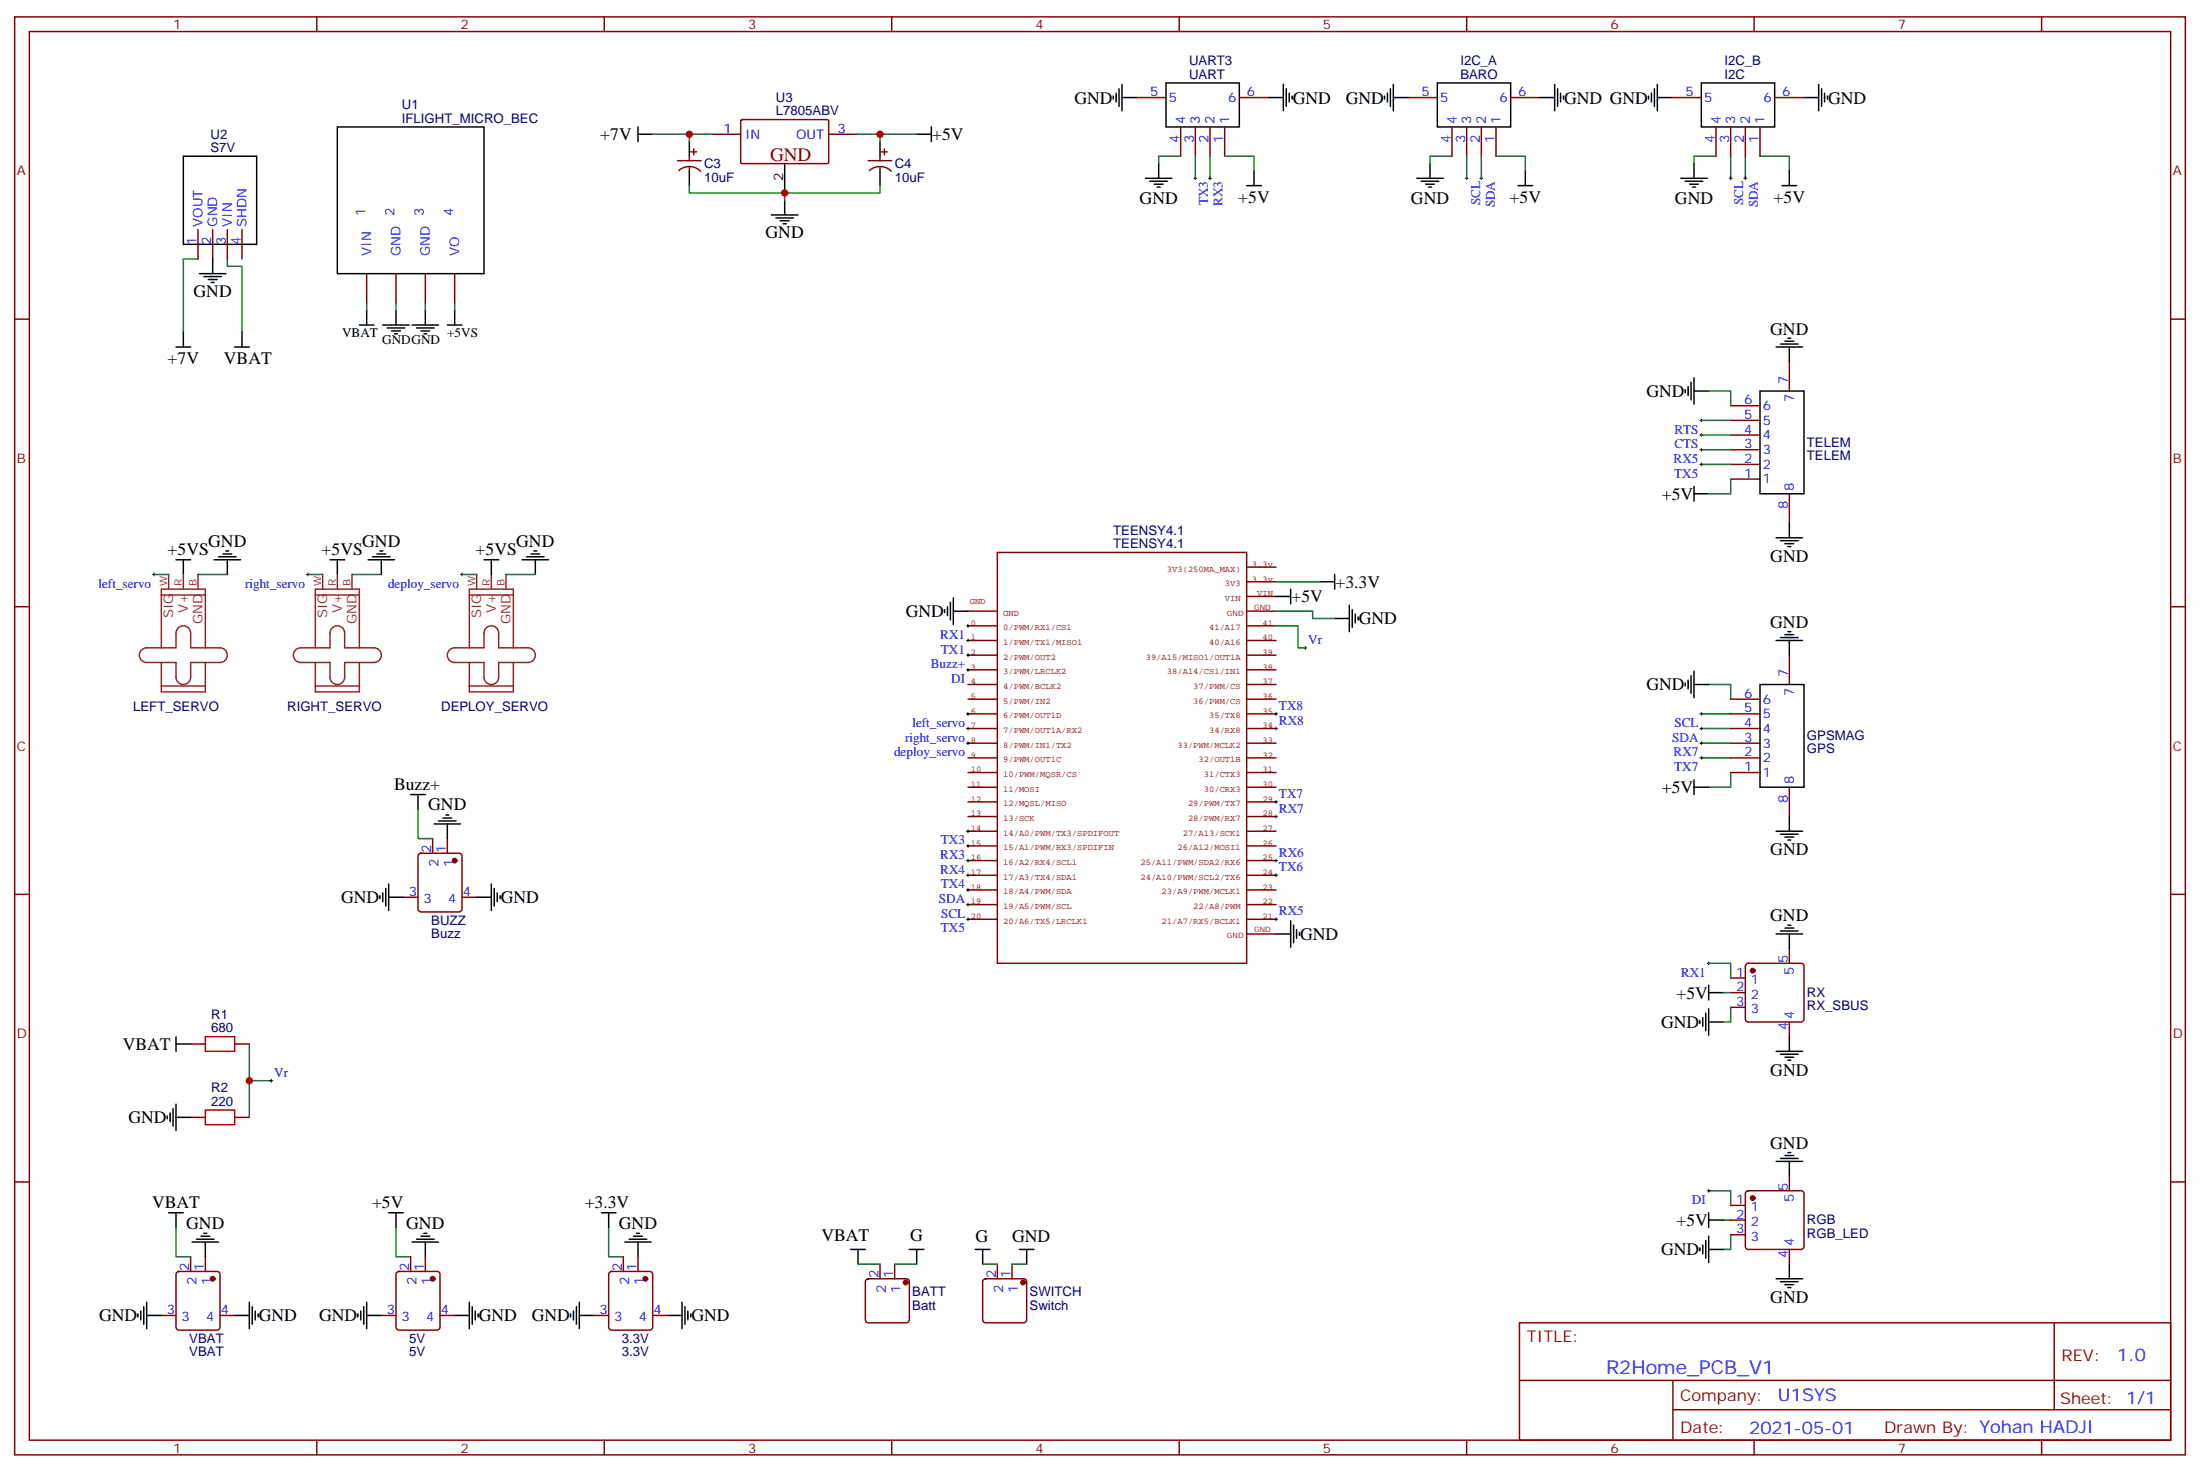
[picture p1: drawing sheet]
<svg xmlns="http://www.w3.org/2000/svg" width="529mm" height="354mm" viewBox="0 0 529 354" stroke-linecap="round" stroke-linejoin="round" font-family="sans-serif">
<g fill="none" stroke="#870000" stroke-width=".35">
<path d="M3.5 4.1h522.1v345.7h-522.1zM7.1 7.6h515v338.7h-515zM76.2 4.1v3.5M145.3 4.1v3.5M214.5 4.1v3.5M283.6 4.1v3.5M352.8 4.1v3.5M421.9 4.1v3.5M491.1 4.1v3.5M163 38.6h5.6M165.8 37.6v1M166.2 36.5h1.4"/>
<path d="M166.9 35.8v1.4M171.1 32.3h7.1M178.2 28.9l.3-.1h20.6l.2 .3v10.1l-.3 .1h-20.7l-.1-.3zM199.3 32.3h7.1M208.8 38.6h5.7M211.7 37.6v1M212 36.5h1.4M212.7 35.8v1.4M273.4 23.5h7.1M284 30.5v7.1M287.5 30.5v7.1M291 30.5v7.1"/>
<path d="M294.6 30.5v7.1M298.1 23.5h7.1M338.7 23.5h7M349.2 30.5v7.1M352.8 30.5v7.1M356.3 30.5v7.1M359.8 30.5v7.1M363.4 23.5h7M402.2 23.5h7M412.7 30.5v7.1M416.3 30.5v7.1M419.8 30.5v7.1"/>
<path d="M423.3 30.5v7.1M426.9 23.5h7M47.6 55.2v7.1M51.2 55.2v7.1M54.7 55.2v7.1M58.2 55.2v7.1M163.3 41a3.8 3.8 0 0 1 5.2 .2M165.8 40v1.1M209.1 41a3.8 3.8 0 0 1 5.3 .2M211.7 40v1.1M3.5 76.7h3.6M88.2 65.8v7"/>
<path d="M95.2 65.8v7M102.3 65.8v7M109.4 65.8v7M522.1 76.7h3.5M416.3 97.5h7M430.4 87v7M416.3 115.2h7M416.3 111.7h7M416.3 108.1h7M416.3 104.6h7M416.3 101.1h7M430.4 118.7v7.1"/>
<path d="M3.5 145.9h3.6M299.9 146.9h7M430.4 157.5v7.1M522.1 145.9h3.5M416.3 178.7h7M416.3 175.2h7M416.3 171.6h7M416.3 168.1h7M416.3 185.7h7M416.3 182.2h7M430.4 189.3v7M3.5 215h3.6"/>
<path d="M97 215.7h3.5M100.8 205.3l.4-.2h9.2a.71 .71 0 0 1 .7 .7v12.7a.76 .76 0 0 1-.7 .8h-9.2a.76 .76 0 0 1-.7-.8v-12.7zM104.1 201.6v3.5M107.6 201.6v3.5M111.1 215.7h3.6M522.1 215h3.5M299.9 224.5h7M416.3 235.1h3.5M416.3 238.7h3.5M420 231.8l.5-.2h12.7a.71 .71 0 0 1 .7 .7v12.7a.76 .76 0 0 1-.7 .7h-12.7a.76 .76 0 0 1-.7-.7v-12.7zM430.4 228.1v3.5M45.9 251h3.5"/>
<path d="M56.4 251h3.6M416.3 242.2h3.5M430.4 245.7v3.5M45.9 268.6h3.5M56.4 268.6h3.6M3.5 284.2h3.6M416.3 289.8h3.5M416.3 293.3h3.5M416.3 296.9h3.5M420 286.5l.5-.2h12.7a.71 .71 0 0 1 .7 .7v12.7a.76 .76 0 0 1-.7 .7h-12.7a.76 .76 0 0 1-.7-.7v-12.7zM430.4 282.8v3.5M522.1 284.2h3.5"/>
<path d="M38.8 316.3h3.5M42.6 305.9l.4-.2h9.2a.71 .71 0 0 1 .7 .7v12.7a.76 .76 0 0 1-.7 .7h-9.2a.76 .76 0 0 1-.7-.7v-12.7zM45.9 302.2v3.5M49.4 302.2v3.5M52.9 316.3h3.5M91.7 316.3h3.5M95.5 305.9l.5-.2h9.1a.71 .71 0 0 1 .7 .7v12.7a.76 .76 0 0 1-.7 .7h-9.1a.76 .76 0 0 1-.8-.7v-12.7zM98.8 302.2v3.5M102.3 302.2v3.5M105.8 316.3h3.6M142.9 316.3h3.5M146.6 305.9l.5-.2h9.2a.71 .71 0 0 1 .7 .7v12.7a.76 .76 0 0 1-.7 .7h-9.2a.76 .76 0 0 1-.7-.7v-12.7z"/>
<path d="M149.9 302.2v3.5M153.5 302.2v3.5M157 316.3h3.5M208.4 307.7l.4-.3h9.2a.71 .71 0 0 1 .7 .8v9.1a.76 .76 0 0 1-.7 .7h-9.2a.76 .76 0 0 1-.7-.7v-9.1zM211.7 303.9v3.5M215.2 303.9v3.5M236.6 307.7l.5-.3h9.1a.71 .71 0 0 1 .7 .8v9.1a.76 .76 0 0 1-.7 .7h-9.1a.76 .76 0 0 1-.7-.7v-9.1zM239.9 303.9v3.5M243.4 303.9v3.5M365.5 318h156.6v28.3h-156.6zM430.4 300.4v3.5M494.1 318.1v20.8"/>
<path d="M365.5 331.9h156.5M402.4 338.9h119.6M402.4 331.9v14.1M76.2 346.3v3.5M145.3 346.3v3.5M214.5 346.3v3.5M283.6 346.3v3.5M352.8 346.3v3.5M421.9 346.3v3.5M491.1 346.3v3.5"/>
</g>
<g fill="none" stroke="#000" stroke-width=".35">
<path d="M280.5 19.9h17.6v10.6h-17.6zM345.7 19.9h17.7v10.6h-17.7zM409.2 19.9h17.7v10.6h-17.7zM44.1 37.6h17.6v21.1h-17.6zM81.1 30.5h35.3v35.3h-35.3zM153.5 32.3h3.5M153.5 30.5v3.5M165.8 34v3.6M188.7 39.3v7.1M211.7 34v3.6M220.5 32.3h3.5M224 30.5v3.5"/>
<path d="M267.8 23.1v.7M268.5 22.4v2.1M269.2 21.3v4.3M269.9 23.5h3.5M269.9 20.3v6.3M278.7 39.3v3.6M305.2 23.5h3.5M308.7 20.3v6.3M309.4 21.3v4.3M310.1 22.4v2.1M310.8 23.1v.7M333 23.1v.7"/>
<path d="M333.7 22.4v2.1M334.4 21.3v4.3M335.1 23.5h3.6M335.1 20.3v6.3M344 39.3v3.6M370.4 23.5h3.5M373.9 20.3v6.3M374.6 21.3v4.3M375.4 22.4v2.1M376.1 23.1v.7M396.5 23.1v.7M397.2 22.4v2.1"/>
<path d="M397.9 21.3v4.3M398.6 23.5h3.6M398.6 20.3v6.3M407.5 39.3v3.6M433.9 23.5h3.5M437.4 20.3v6.3M438.1 21.3v4.3M438.9 22.4v2.1M439.6 23.1v.7M165.8 41.1v3.5M185.6 51.7h6.3M186.6 52.4h4.3"/>
<path d="M187.7 53.1h2.1M188.4 53.8h.7M188.7 48.2v3.5M211.7 41.1v3.5M275.5 42.9h6.4M276.6 43.6h4.2M277.6 44.3h2.2M278.3 45h.7M299.9 44.6h3.5M301.6 41.1v3.5M340.8 42.9h6.3M341.8 43.6h4.3"/>
<path d="M342.9 44.3h2.1M343.6 45h.7M365.1 44.6h3.6M366.9 41.1v3.5M404.3 42.9h6.3M405.3 43.6h4.3M406.4 44.3h2.1M407.1 45h.7M428.6 44.6h3.6M430.4 41.1v3.5M44.1 79.9v3.5M48 65.8h6.3"/>
<path d="M49 66.5h4.3M50.1 67.2h2.1M50.8 67.9h.7M51.2 62.3v3.5M58.2 79.9v3.5M86.4 78.1h3.6M88.2 74.6v3.5M92.1 78.1h6.3M93.1 78.8h4.3M94.2 79.6h2.1M95.2 74.6v3.5M99.1 78.1h6.4"/>
<path d="M100.2 78.8h4.2M101.2 79.6h2.2M102.3 74.6v3.5M107.6 78.1h3.5M109.4 74.6v3.5M42.3 83.4h3.6M56.4 83.4h3.6M94.9 80.3h.7M102 80.3h.7M405.3 93.7v.7M406 93v2.1M406.8 91.9v4.2"/>
<path d="M407.5 94h3.5M407.5 90.8v6.4M423.3 94h10.6v24.7h-10.6zM427.2 83.4h6.4M428.3 82.7h4.2M429.3 82h2.1M430 81.3h.7M430.4 83.4v3.6M407.5 116.9v3.6M407.5 118.7h3.5M42.3 134.6h3.6M44.1 134.6v3.5"/>
<path d="M51.5 134.6h6.4M52.6 133.9h4.2M53.6 133.2h2.1M54.3 132.5h.7M54.7 134.6v3.5M79.4 134.6h3.5M81.1 134.6v3.5M88.5 134.6h6.4M89.6 133.9h4.2M90.7 133.2h2.1M91.4 132.5h.7M91.7 134.6v3.5"/>
<path d="M116.4 134.6h3.5M118.2 134.6v3.5M125.6 134.6h6.3M126.6 133.9h4.3M127.7 133.2h2.1M128.4 132.5h.7M128.8 134.6v3.5M317.5 139.9h3.5M321 138.1v3.5M427.2 129.3h6.4M428.3 130h4.2M429.3 130.7h2.1"/>
<path d="M430 131.4h.7M430.4 125.8v3.5M227.2 146.6v.7M227.9 145.9v2.1M228.6 144.8v4.2M229.3 146.9h3.5M229.3 143.8v6.3M306.9 143.4h3.5M310.4 141.6v3.6M321 148.7h3.6M324.6 145.5v6.4M325.3 146.6v4.2"/>
<path d="M326 147.6v2.2M326.7 148.3v.7M427.2 154h6.4M428.3 153.3h4.2M429.3 152.6h2.1M430 151.9h.7M430.4 154v3.5M405.3 164.2v.7M406 163.5v2.1M406.8 162.5v4.2M407.5 161.4v6.3M407.5 164.6h3.5"/>
<path d="M423.3 164.6h10.6v24.7h-10.6zM98.8 191h3.5M100.5 191v3.6M104.4 198.1h6.4M105.5 197.4h4.2M106.5 196.7h2.2M107.2 196h.7M107.6 198.1v3.5M407.5 187.5v3.5M407.5 189.3h3.5M427.2 199.8h6.4M430.4 196.3v3.5"/>
<path d="M91.4 215.4v.7M92.1 214.7v2.1M92.8 213.6v4.2M93.5 215.7h3.5M93.5 212.5v6.4M114.7 215.7h3.5M118.2 212.5v6.4M118.9 213.6v4.2M119.6 214.7v2.1M120.3 215.4v.7M428.3 200.6h4.2M429.3 201.3h2.1"/>
<path d="M430 202h.7M306.9 224.5h3.5M310.4 221.4v6.3M311.1 222.4v4.3M311.9 223.5v2.1M312.6 224.2v.7M411 236.9v3.5M411 238.7h3.5M427.2 224.5h6.4M428.3 223.8h4.2M429.3 223.1h2.1M430 222.4h.7"/>
<path d="M430.4 224.5v3.6M42.3 249.2v3.6M42.3 251h3.6M408.9 245.4v.7M409.6 244.7v2.1M410.3 243.6v4.2M411 245.7h3.5M411 242.5v6.4M427.2 252.8h6.4M428.3 253.5h4.2M429.3 254.2h2.1M430 254.9h.7"/>
<path d="M430.4 249.2v3.6M40.2 268.3v.7M40.9 267.6v2.1M41.6 266.5v4.3M42.3 268.6h3.6M42.3 265.5v6.3M427.2 279.2h6.4M428.3 278.5h4.2M429.3 277.8h2.1M430 277.1h.7M430.4 279.2v3.6M40.6 291.6h3.5"/>
<path d="M42.3 291.6v3.5M46.2 298.6h6.4M47.3 297.9h4.2M48.3 297.2h2.1M49 296.5h.7M49.4 298.6v3.6M93.5 291.6h3.5M95.2 291.6v3.5M99.1 298.6h6.4M100.2 297.9h4.2M101.2 297.2h2.2M102 296.5h.7"/>
<path d="M102.3 298.6v3.6M144.6 291.6h3.6M146.4 291.6v3.5M150.3 298.6h6.3M151.3 297.9h4.3M152.4 297.2h2.1M153.1 296.5h.7M153.5 298.6v3.6M409.6 299.3v2.1M410.3 298.3v4.2M411 291.6v3.5M411 297.2v6.4"/>
<path d="M411 293.3h3.5M33.2 315.9v.7M33.9 315.2v2.1M34.6 314.1v4.3M35.3 316.3h3.5M35.3 313.1v6.3M56.4 316.3h3.6M60 313.1v6.3M60.7 314.1v4.3M61.4 315.2v2.1M62.1 315.9v.7M86.1 315.9v.7"/>
<path d="M86.8 315.2v2.1M87.5 314.1v4.3M88.2 316.3h3.5M88.2 313.1v6.3M109.4 316.3h3.5M112.9 313.1v6.3M113.6 314.1v4.3M114.3 315.2v2.1M115 315.9v.7M137.2 315.9v.7M137.9 315.2v2.1M138.6 314.1v4.3"/>
<path d="M139.3 316.3h3.6M139.3 313.1v6.3M160.5 316.3h3.5M164 313.1v6.3M164.7 314.1v4.3M165.5 315.2v2.1M166.2 315.9v.7M204.6 300.4h3.5M206.4 300.4v3.5M218.7 300.4h3.5M220.5 300.4v3.5M234.6 300.4h3.5"/>
<path d="M236.4 300.4v3.5M245.2 300.4h3.5M246.9 300.4v3.5M408.9 300v.7M411 300.4h3.5M427.2 307.4h6.4M428.3 308.2h4.2M429.3 308.9h2.1M430 309.6h.7M430.4 303.9v3.5"/>
</g>
<g fill="none" stroke="#008700" stroke-width=".35">
<path d="M157 32.3h14.1M165.8 32.3v1.7M206.4 32.3h14.1M211.7 32.3v1.7M284 37.6h-5.3v1.7M287.5 37.6v5.3M291 37.6v5.3M294.6 37.6h7v3.5M349.2 37.6h-5.2v1.7M352.8 37.6v5.3M356.3 37.6v5.3M359.8 37.6h7.1v3.5"/>
<path d="M412.7 37.6h-5.2v1.7M416.3 37.6v5.3M419.8 37.6v5.3M423.3 37.6h7.1v3.5M165.8 44.6v1.8h22.9v1.8M211.7 44.6v1.8h-23M47.6 62.3h-3.5v17.6M54.7 62.3v1.7h3.5v15.9M88.2 72.8v1.8M95.2 72.8v1.8M102.3 72.8v1.8M109.4 72.8v1.8"/>
<path d="M411 94h5.3v3.5M409.2 101.1h7.1M409.2 104.6h7.1M409.2 108.1h7.1M409.2 111.7h7.1M416.3 115.2v3.5h-5.3M37 138.1h3.6M47.6 138.1h7.1M74.1 138.1h3.5M84.7 138.1h7M111.1 138.1h3.6M121.7 138.1h7.1"/>
<path d="M306.9 139.9h10.6M306.9 146.9h8.8v1.8h5.3M306.9 150.5h5.3v5.3h1.8M409.2 178.7h7.1M409.2 175.2h7.1M409.2 171.6h7.1M411 164.6h5.3v3.5M100.5 194.6v7h3.6M409.2 182.2h7.1M416.3 185.7v3.6h-5.3M411 231.6h5.3v3.5M414.5 238.7h1.8"/>
<path d="M60 251v17.6M60 259.8h5.3M416.3 242.2v3.5h-1.8M42.3 295.1v7.1h3.6M95.2 295.1v7.1h3.6M146.4 295.1v7.1h3.5M411 286.3h5.3v3.5M414.5 293.3h1.8M416.3 296.9v3.5h-1.8M206.4 303.9h5.3M215.2 303.9h5.3M236.4 303.9h3.5"/>
<path d="M243.4 303.9h3.5"/>
</g>
<g fill="none" stroke="#8c2424" stroke-width=".35">
<path d="M40.6 138.1v3.5M44.1 138.1v3.5M47.6 138.1v3.5M77.6 138.1v3.5M81.1 138.1v3.5M84.7 138.1v3.5M114.7 138.1v3.5M118.2 138.1v3.5M121.7 138.1v3.5M34 156.3l.8-.5h.5h7v-3.6a1.76 1.76 0 0 1 1.8-1.7 1.76 1.76 0 0 1 1.8 1.7v3.6h7a1.76 1.76 0 0 1 1.8 1.7 1.76 1.76 0 0 1-1.8 1.8h-7v3.5a1.76 1.76 0 0 1-1.8 1.8 1.76 1.76 0 0 1-1.8-1.8v-3.5h-7a1.76 1.76 0 0 1-1.7-1.1 1.76 1.76 0 0 1 .4-1.9zM38.8 159.3v7h10.6v-7M38.8 155.8v-14.2h10.6v14.2"/>
<path d="M38.8 143.1h10.6M71.1 156.3l.8-.5h.4h7.1v-3.6a1.76 1.76 0 0 1 1.7-1.7 1.76 1.76 0 0 1 1.8 1.7v3.6h7.1a1.76 1.76 0 0 1 1.7 1.7 1.76 1.76 0 0 1-1.7 1.8h-7.1v3.5a1.76 1.76 0 0 1-1.8 1.8 1.76 1.76 0 0 1-1.7-1.8v-3.5h-7.1a1.76 1.76 0 0 1-1.6-1.1 1.76 1.76 0 0 1 .4-1.9zM75.8 159.3v7h10.6v-7M75.8 155.8v-14.2h10.6v14.2M75.8 143.1h10.6M108.1 156.3l.8-.5h.5h7v-3.6a1.76 1.76 0 0 1 1.8-1.7 1.76 1.76 0 0 1 1.7 1.7v3.6h7.1a1.76 1.76 0 0 1 1.8 1.7 1.76 1.76 0 0 1-1.8 1.8h-7.1v3.5a1.76 1.76 0 0 1-1.7 1.8 1.76 1.76 0 0 1-1.8-1.8v-3.5h-7a1.76 1.76 0 0 1-1.7-1.1 1.76 1.76 0 0 1 .4-1.9zM112.9 155.8v-14.2h10.6v14.2M112.9 159.3v7h10.6v-7M112.9 143.1h10.6M38.8 164.9h10.6M75.8 164.9h10.6M112.9 164.9h10.6"/>
</g>
<g fill="none" stroke="#000" stroke-width=".24">
<path d="M287.2 42.9h.7M287.5 42.5v.7M290.7 42.9h.7M291 42.5v.7M352.4 42.9h.7M352.8 42.5v.7M356 42.9h.7M356.3 42.5v.7M415.9 42.9h.7M416.3 42.5v.7M419.5 42.9h.7M419.8 42.5v.7"/>
<path d="M408.9 101.1h.7M408.9 104.6h.7M408.9 108.1h.7M408.9 111.7h.7M409.2 100.7v.7M409.2 104.2v.8M409.2 107.8v.7M409.2 111.3v.7M36.7 138.1h.7M37 137.8v.7M73.7 138.1h.7M74.1 137.8v.7"/>
<path d="M110.8 138.1h.7M111.1 137.8v.7M232.5 154h.7M232.5 150.5h.7M232.5 157.5h.7M232.8 150.1v.7M232.8 153.6v.7M232.8 157.2v.7M313.6 155.8h.7M314 155.4v.7M232.5 175.2h.7M232.5 171.6h.7"/>
<path d="M232.5 161h.7M232.5 178.7h.7M232.8 160.7v.7M232.8 171.3v.7M232.8 174.8v.7M232.8 178.3v.7M306.6 175.2h.7M306.6 171.6h.7M306.9 171.3v.7M306.9 174.8v.7M408.9 175.2h.7M408.9 171.6h.7"/>
<path d="M408.9 178.7h.7M409.2 171.3v.7M409.2 174.8v.7M409.2 178.3v.7M232.5 199.8h.7M232.8 199.5v.7M306.6 196.3h.7M306.6 192.8h.7M306.9 192.4v.7M306.9 196v.7M408.9 182.2h.7M409.2 181.9v.7"/>
<path d="M232.5 210.4h.7M232.5 206.9h.7M232.5 214h.7M232.5 217.5h.7M232.5 203.4h.7M232.8 203v.7M232.8 206.6v.7M232.8 210.1v.7M232.8 213.6v.7M232.8 217.1v.7M306.6 210.4h.7M306.6 206.9h.7"/>
<path d="M306.9 206.6v.7M306.9 210.1v.7M232.5 221h.7M232.8 220.7v.7M306.6 221h.7M306.9 220.7v.7M410.6 231.6h.7M411 231.2v.8M64.9 259.8h.7M65.3 259.5v.7M410.6 286.3h.7M411 285.9v.7"/>
</g>
<g fill="#870000" stroke="#870000" stroke-width=".35">
<circle cx="421.6" cy="233.4" r=".53"/>
<circle cx="421.6" cy="288" r=".53"/>
<circle cx="51.2" cy="307.4" r=".53"/>
<circle cx="104.1" cy="307.4" r=".53"/>
<circle cx="155.2" cy="307.4" r=".53"/>
<circle cx="217.8" cy="308.3" r=".53"/>
<circle cx="246.1" cy="308.3" r=".53"/>
<circle cx="109.4" cy="206.9" r=".53"/>
</g>
<g fill="none" stroke="#850000" stroke-width=".35">
<path d="M239.9 132.8h60v98.8h-60zM299.9 139.9h7M299.9 136.3h7M232.8 150.5h7.1M232.8 154h7.1M232.8 157.5h7.1M232.8 146.9h7.1M299.9 150.5h7M299.9 154h7M299.9 157.5h7M299.9 143.4h7M232.8 161h7.1"/>
<path d="M232.8 178.7h7.1M232.8 175.2h7.1M232.8 171.6h7.1M232.8 168.1h7.1M232.8 164.6h7.1M299.9 161h7M299.9 178.7h7M299.9 175.2h7M299.9 171.6h7M299.9 168.1h7M299.9 164.6h7M232.8 185.7h7.1"/>
<path d="M232.8 189.3h7.1M232.8 192.8h7.1M232.8 196.3h7.1M232.8 199.8h7.1M232.8 182.2h7.1M299.9 185.7h7M299.9 189.3h7M299.9 192.8h7M299.9 196.3h7M299.9 199.8h7M299.9 182.2h7M232.8 203.4h7.1"/>
<path d="M232.8 206.9h7.1M232.8 210.4h7.1M232.8 214h7.1M232.8 217.5h7.1M299.9 203.4h7M299.9 206.9h7M299.9 210.4h7M299.9 214h7M299.9 217.5h7M232.8 221h7.1M299.9 221h7"/>
</g>
<path d="M49.4 249.2h7v3.6h-7zM49.4 266.9h7v3.5h-7z" fill="none" stroke="#a10000" stroke-width=".35"/>
<g fill="#c00">
<circle cx="165.8" cy="32.3" r=".88"/>
<circle cx="211.7" cy="32.3" r=".88"/>
<circle cx="188.7" cy="46.4" r=".88"/>
<circle cx="60" cy="259.8" r=".88"/>
</g>
<text font-size="4.6" fill="#800" x="185.2" y="38.6">GND</text>
<text font-size="4.6" fill="#00f" x="386.3" y="330.4">R2Home_PCB_V1</text>
<g font-size="4.2">
<text x="258.4" y="25">GND</text>
<text x="311" y="25">GND</text>
<text x="323.7" y="25">GND</text>
<text x="376.2" y="25">GND GND</text>
<text x="439.7" y="25">GND</text>
<text x="144.4" y="33.7">+7V</text>
<text x="224.2" y="33.7">+5V</text>
<text x="274.1" y="49.1">GND</text>
<text x="297.9" y="48.7">+5V</text>
<text x="339.4" y="49.1">GND</text>
<text x="363.1" y="48.8">+5V</text>
<text x="402.9" y="49.1">GND</text>
<text x="426.6" y="48.7">+5V</text>
<text x="184.1" y="57.3">GND</text>
<text x="46.6" y="71.4">GND</text>
<text x="425.8" y="80.4">GND</text>
<text x="40.3" y="87.5">+7V</text>
<text x="53.9" y="87.5">VBAT</text>
<text x="396" y="95.4">GND</text>
<text x="399.7" y="120.1">+5V</text>
<text x="50.1" y="131.4">GND</text>
<text x="87.1" y="131.4">GND</text>
<text x="124.2" y="131.4">GND</text>
<text x="40.3" y="133.5">+5VS</text>
<text x="77.4" y="133.5">+5VS</text>
<text x="114.4" y="133.5">+5VS</text>
<text x="425.8" y="135.1">GND</text>
<text x="321.2" y="141.3">+3.3V</text>
<text x="217.8" y="148.3">GND</text>
<text x="310.6" y="144.8">+5V</text>
<text x="326.8" y="150.1">GND</text>
<text x="425.8" y="151">GND</text>
<text x="396" y="166">GND</text>
<text x="94.8" y="189.9">Buzz+</text>
<text x="399.7" y="190.7">+5V</text>
<text x="103" y="194.8">GND</text>
<text x="425.8" y="205.7">GND</text>
<text x="82" y="217.1">GND</text>
<text x="120.5" y="217.1">GND</text>
<text x="425.8" y="221.5">GND</text>
<text x="312.7" y="226">GND</text>
<text x="403.3" y="240.1">+5V</text>
<text x="399.5" y="247.1">GND</text>
<text x="29.5" y="252.5">VBAT</text>
<text x="425.8" y="258.6">GND</text>
<text x="30.9" y="270">GND</text>
<text x="425.8" y="276.2">GND</text>
<text x="36.6" y="290.5">VBAT</text>
<text x="89.5" y="290.5">+5V</text>
<text x="140.6" y="290.5">+3.3V</text>
<text x="44.8" y="295.4">GND</text>
<text x="97.7" y="295.4">GND</text>
<text x="148.9" y="295.4">GND</text>
<text x="197.6" y="298.3">VBAT</text>
<text x="219" y="298.3">G</text>
<text x="234.6" y="298.6">G</text>
<text x="243.4" y="298.6">GND</text>
<text x="403.3" y="294.7">+5V</text>
<text x="399.5" y="301.8">GND</text>
<text x="23.8" y="317.7">GND</text>
<text x="62.3" y="317.7">GND</text>
<text x="76.7" y="317.7">GND</text>
<text x="115.2" y="317.7">GND</text>
<text x="127.9" y="317.7">GND</text>
<text x="166.3" y="317.7">GND</text>
<text x="425.8" y="313.3">GND</text>
</g>
<g font-size="4.2" fill="#00f">
<text x="509.3" y="327.3">1.0</text>
<text x="427.7" y="336.9">U1SYS</text>
<text x="420.7" y="344.7">2021-05-01</text>
</g>
<g font-size="3.9" fill="#800">
<text x="367.2" y="322.6">TITLE:</text>
<text x="495.9" y="327.3">REV:</text>
<text x="404.1" y="336.8">Company:</text>
<text x="495.5" y="337.4">Sheet: 1/1</text>
<text x="404.1" y="344.5">Date:</text>
<text x="453.2" y="344.6">Drawn By: Yohan HADJI</text>
</g>
<g font-size="3.2" fill="#800">
<text x="41.6" y="7.1">1</text>
<text x="110.8" y="7.1">2</text>
<text x="179.9" y="7.1">3</text>
<text x="249.1" y="7.1">4</text>
<text x="318.2" y="7.1">5</text>
<text x="387.3" y="7.1">6</text>
<text x="456.5" y="7.1">7</text>
<text x="4.1" y="42.2">A</text>
<text x="522.6" y="42.2">A</text>
<text x="4.1" y="111.3">B</text>
<text x="522.6" y="111.3">B</text>
<text x="4.1" y="180.4">C</text>
<text x="522.6" y="180.4">C</text>
<text x="4.1" y="249.6">D</text>
<text x="522.6" y="249.6">D</text>
<text x="41.6" y="349.2">1</text>
<text x="110.8" y="349.2">2</text>
<text x="179.9" y="349.2">3</text>
<text x="249.1" y="349.2">4</text>
<text x="318.2" y="349.2">5</text>
<text x="387.3" y="349.2">6</text>
<text x="456.5" y="349.2">7</text>
</g>
<g font-size="3.2" fill="#000080">
<text x="286" y="15.6">UART3</text>
<text x="351.3" y="15.5">I2C_A</text>
<text x="414.8" y="15.6">I2C_B</text>
<text x="286" y="18.9">UART</text>
<text x="351.3" y="18.9">BARO</text>
<text x="414.8" y="18.9">I2C</text>
<text x="96.7" y="29.5">IFLIGHT_MICRO_BEC</text>
<text x="96.7" y="26.3">U1</text>
<text x="186.6" y="27.7">L7805ABV</text>
<text x="186.6" y="24.5">U3</text>
<text x="50.6" y="33.5">U2</text>
<text x="50.6" y="36.5">S7V</text>
<text x="169.3" y="40.5">C3</text>
<text x="215.2" y="40.5">C4</text>
<text x="169.3" y="43.7">10uF</text>
<text x="215.2" y="43.7">10uF</text>
<text x="434.6" y="107.4">TELEM</text>
<text x="434.6" y="110.6">TELEM</text>
<text x="267.8" y="131.8">TEENSY4.1</text>
<text x="267.8" y="128.7">TEENSY4.1</text>
<text x="32" y="171">LEFT_SERVO</text>
<text x="69.1" y="171">RIGHT_SERVO</text>
<text x="106.1" y="171">DEPLOY_SERVO</text>
<text x="434.6" y="178">GPSMAG</text>
<text x="434.6" y="181.2">GPS</text>
<text x="103.7" y="225.5">Buzz</text>
<text x="103.7" y="222.3">BUZZ</text>
<text x="434.6" y="239.7">RX</text>
<text x="50.8" y="244.9">R1</text>
<text x="434.6" y="242.9">RX_SBUS</text>
<text x="50.8" y="248.2">680</text>
<text x="50.8" y="262.6">R2</text>
<text x="50.8" y="265.8">220</text>
<text x="434.6" y="297.6">RGB_LED</text>
<text x="434.6" y="294.4">RGB</text>
<text x="219.4" y="311.7">BATT</text>
<text x="247.6" y="311.7">SWITCH</text>
<text x="219.4" y="314.9">Batt</text>
<text x="247.6" y="314.9">Switch</text>
<text x="45.5" y="322.8">VBAT</text>
<text x="98.4" y="322.8">5V</text>
<text x="149.6" y="322.8">3.3V</text>
<text x="45.5" y="326">VBAT</text>
<text x="98.4" y="326">5V</text>
<text x="149.6" y="326">3.3V</text>
</g>
<g font-size="3.2" fill="#00f">
<text x="276.7" y="23.1">5</text>
<text x="299.9" y="23.1">6</text>
<text x="341.9" y="23.1">5</text>
<text x="365.1" y="23.1">6</text>
<text x="405.4" y="23.1">5</text>
<text x="428.6" y="23.1">6</text>
<text x="281.2" y="24.5">5</text>
<text x="285" y="29.8" transform="rotate(-90 285 29.8)">4</text>
<text x="288.6" y="29.8" transform="rotate(-90 288.6 29.8)">3</text>
<text x="292.1" y="29.8" transform="rotate(-90 292.1 29.8)">2</text>
<text x="295.4" y="24.5">6</text>
<text x="295.6" y="29.8" transform="rotate(-90 295.6 29.8)">1</text>
<text x="346.4" y="24.5">5</text>
<text x="350.3" y="29.8" transform="rotate(-90 350.3 29.8)">4</text>
<text x="353.8" y="29.8" transform="rotate(-90 353.8 29.8)">3</text>
<text x="357.4" y="29.8" transform="rotate(-90 357.4 29.8)">2</text>
<text x="360.6" y="24.5">6</text>
<text x="360.9" y="29.8" transform="rotate(-90 360.9 29.8)">1</text>
<text x="409.9" y="24.5">5</text>
<text x="413.8" y="29.8" transform="rotate(-90 413.8 29.8)">4</text>
<text x="417.3" y="29.8" transform="rotate(-90 417.3 29.8)">3</text>
<text x="420.9" y="29.8" transform="rotate(-90 420.9 29.8)">2</text>
<text x="424.1" y="24.5">6</text>
<text x="424.4" y="29.8" transform="rotate(-90 424.4 29.8)">1</text>
<text x="174" y="31.9">1</text>
<text x="179.2" y="33.3">IN</text>
<text x="191.5" y="33.3">OUT</text>
<text x="201.4" y="31.9">3</text>
<text x="283.6" y="34.3" transform="rotate(-90 283.6 34.3)">4</text>
<text x="287.2" y="34.3" transform="rotate(-90 287.2 34.3)">3</text>
<text x="290.7" y="34.3" transform="rotate(-90 290.7 34.3)">2</text>
<text x="294.2" y="34.3" transform="rotate(-90 294.2 34.3)">1</text>
<text x="348.9" y="34.3" transform="rotate(-90 348.9 34.3)">4</text>
<text x="352.4" y="34.3" transform="rotate(-90 352.4 34.3)">3</text>
<text x="356" y="34.3" transform="rotate(-90 356 34.3)">2</text>
<text x="359.5" y="34.3" transform="rotate(-90 359.5 34.3)">1</text>
<text x="412.4" y="34.3" transform="rotate(-90 412.4 34.3)">4</text>
<text x="415.9" y="34.3" transform="rotate(-90 415.9 34.3)">3</text>
<text x="419.5" y="34.3" transform="rotate(-90 419.5 34.3)">2</text>
<text x="423" y="34.3" transform="rotate(-90 423 34.3)">1</text>
<text x="87.8" y="51.9" transform="rotate(-90 87.8 51.9)">1</text>
<text x="94.9" y="51.9" transform="rotate(-90 94.9 51.9)">2</text>
<text x="102" y="51.9" transform="rotate(-90 102 51.9)">3</text>
<text x="109" y="51.9" transform="rotate(-90 109 51.9)">4</text>
<text x="290.5" y="49.4" transform="rotate(-90 290.5 49.4)">TX3</text>
<text x="294.1" y="49.5" transform="rotate(-90 294.1 49.5)">RX3</text>
<text x="356" y="49.3" transform="rotate(-90 356 49.3)">SCL</text>
<text x="359.6" y="49.9" transform="rotate(-90 359.6 49.9)">SDA</text>
<text x="419.3" y="49.3" transform="rotate(-90 419.3 49.3)">SCL</text>
<text x="422.8" y="49.9" transform="rotate(-90 422.8 49.9)">SDA</text>
<text x="47.3" y="59" transform="rotate(-90 47.3 59)">1</text>
<text x="48.7" y="54.5" transform="rotate(-90 48.7 54.5)">VOUT</text>
<text x="50.8" y="59" transform="rotate(-90 50.8 59)">2</text>
<text x="52.2" y="54.5" transform="rotate(-90 52.2 54.5)">GND</text>
<text x="54.3" y="59" transform="rotate(-90 54.3 59)">3</text>
<text x="55.7" y="54.5" transform="rotate(-90 55.7 54.5)">VIN</text>
<text x="57.9" y="59" transform="rotate(-90 57.9 59)">4</text>
<text x="59.3" y="54.5" transform="rotate(-90 59.3 54.5)">SHDN</text>
<text x="89.3" y="61.6" transform="rotate(-90 89.3 61.6)">VIN</text>
<text x="96.3" y="61.6" transform="rotate(-90 96.3 61.6)">GND</text>
<text x="103.4" y="61.6" transform="rotate(-90 103.4 61.6)">GND</text>
<text x="110.4" y="61.6" transform="rotate(-90 110.4 61.6)">VO</text>
<text x="430" y="92.3" transform="rotate(-90 430 92.3)">7</text>
<text x="419.6" y="100.7">5</text>
<text x="419.6" y="97.2">6</text>
<text x="424" y="98.6">6</text>
<text x="431.4" y="96.7" transform="rotate(-90 431.4 96.7)">7</text>
<text x="402.7" y="104.2">RTS</text>
<text x="402.7" y="107.8">CTS</text>
<text x="419.6" y="107.8">3</text>
<text x="419.6" y="104.2">4</text>
<text x="424" y="105.7">4</text>
<text x="424" y="102.1">5</text>
<text x="402.6" y="111.3">RX5</text>
<text x="419.6" y="111.3">2</text>
<text x="424" y="112.7">2</text>
<text x="424" y="109.2">3</text>
<text x="402.7" y="114.8">TX5</text>
<text x="419.6" y="114.8">1</text>
<text x="424" y="116.2">1</text>
<text x="431.4" y="118" transform="rotate(-90 431.4 118)">8</text>
<text x="430" y="122.5" transform="rotate(-90 430 122.5)">8</text>
<text x="23.7" y="141.3">left_servo</text>
<text x="58.9" y="141.3">right_servo</text>
<text x="93.3" y="141.3">deploy_servo</text>
<text x="226.2" y="153.6">RX1</text>
<text x="314.7" y="154.8">Vr</text>
<text x="223.9" y="160.7">Buzz+</text>
<text x="226.3" y="157.2">TX1</text>
<text x="228.8" y="164.2">DI</text>
<text x="419.6" y="167.7">6</text>
<text x="430" y="162.8" transform="rotate(-90 430 162.8)">7</text>
<text x="431.4" y="167.3" transform="rotate(-90 431.4 167.3)">7</text>
<text x="307.6" y="170.7">TX8</text>
<text x="419.6" y="171.3">5</text>
<text x="424" y="172.7">5</text>
<text x="424" y="169.2">6</text>
<text x="217.7" y="178.3">right_servo</text>
<text x="219.5" y="174.8">left_servo</text>
<text x="307.6" y="174.2">RX8</text>
<text x="402.2" y="178.3">SDA</text>
<text x="402.7" y="174.8">SCL</text>
<text x="419.6" y="178.3">3</text>
<text x="419.6" y="174.8">4</text>
<text x="424" y="179.7">3</text>
<text x="424" y="176.2">4</text>
<text x="215" y="181.9">deploy_servo</text>
<text x="402.6" y="181.9">RX7</text>
<text x="402.7" y="185.4">TX7</text>
<text x="419.6" y="185.4">1</text>
<text x="419.6" y="181.9">2</text>
<text x="424" y="183.3">2</text>
<text x="307.6" y="191.9">TX7</text>
<text x="424" y="186.8">1</text>
<text x="431.4" y="188.6" transform="rotate(-90 431.4 188.6)">8</text>
<text x="307.6" y="195.4">RX7</text>
<text x="430" y="193" transform="rotate(-90 430 193)">8</text>
<text x="226.3" y="203">TX3</text>
<text x="103.7" y="205" transform="rotate(-90 103.7 205)">2</text>
<text x="105.5" y="208.5" transform="rotate(-90 105.5 208.5)">2</text>
<text x="107.2" y="205" transform="rotate(-90 107.2 205)">1</text>
<text x="109" y="208.5" transform="rotate(-90 109 208.5)">1</text>
<text x="226.2" y="206.5">RX3</text>
<text x="307.6" y="209.5">TX6</text>
<text x="307.6" y="206">RX6</text>
<text x="98.4" y="215.4">3</text>
<text x="111.3" y="215.4">4</text>
<text x="226.2" y="210.1">RX4</text>
<text x="226.3" y="213.6">TX4</text>
<text x="101.8" y="217.1">3</text>
<text x="107.8" y="217.1">4</text>
<text x="225.8" y="217.1">SDA</text>
<text x="226.3" y="220.7">SCL</text>
<text x="307.6" y="220.1">RX5</text>
<text x="226.3" y="224.2">TX5</text>
<text x="430" y="231.6" transform="rotate(-90 430 231.6)">5</text>
<text x="404.3" y="234.8">RX1</text>
<text x="417.6" y="234.8">1</text>
<text x="417.6" y="238.3">2</text>
<text x="421.1" y="236.5">1</text>
<text x="431.4" y="234.3" transform="rotate(-90 431.4 234.3)">5</text>
<text x="417.6" y="241.8">3</text>
<text x="421.1" y="240.1">2</text>
<text x="421.1" y="243.6">3</text>
<text x="431.4" y="245" transform="rotate(-90 431.4 245)">4</text>
<text x="430" y="247.7" transform="rotate(-90 430 247.7)">4</text>
<text x="66" y="258.9">Vr</text>
<text x="430" y="286.3" transform="rotate(-90 430 286.3)">5</text>
<text x="407" y="289.5">DI</text>
<text x="417.6" y="289.5">1</text>
<text x="417.6" y="293">2</text>
<text x="421.1" y="291.2">1</text>
<text x="431.4" y="289" transform="rotate(-90 431.4 289)">5</text>
<text x="417.6" y="296.5">3</text>
<text x="421.1" y="294.7">2</text>
<text x="421.1" y="298.3">3</text>
<text x="431.4" y="299.7" transform="rotate(-90 431.4 299.7)">4</text>
<text x="45.5" y="305.5" transform="rotate(-90 45.5 305.5)">2</text>
<text x="49" y="305.5" transform="rotate(-90 49 305.5)">1</text>
<text x="98.4" y="305.5" transform="rotate(-90 98.4 305.5)">2</text>
<text x="102" y="305.5" transform="rotate(-90 102 305.5)">1</text>
<text x="149.6" y="305.5" transform="rotate(-90 149.6 305.5)">2</text>
<text x="153.1" y="305.5" transform="rotate(-90 153.1 305.5)">1</text>
<text x="430" y="302.4" transform="rotate(-90 430 302.4)">4</text>
<text x="47.3" y="309" transform="rotate(-90 47.3 309)">2</text>
<text x="50.8" y="309" transform="rotate(-90 50.8 309)">1</text>
<text x="100.2" y="309" transform="rotate(-90 100.2 309)">2</text>
<text x="103.7" y="309" transform="rotate(-90 103.7 309)">1</text>
<text x="151.3" y="309" transform="rotate(-90 151.3 309)">2</text>
<text x="154.9" y="309" transform="rotate(-90 154.9 309)">1</text>
<text x="211.3" y="307.3" transform="rotate(-90 211.3 307.3)">2</text>
<text x="213.1" y="310.8" transform="rotate(-90 213.1 310.8)">2</text>
<text x="214.8" y="307.3" transform="rotate(-90 214.8 307.3)">1</text>
<text x="216.6" y="310.8" transform="rotate(-90 216.6 310.8)">1</text>
<text x="239.5" y="307.3" transform="rotate(-90 239.5 307.3)">2</text>
<text x="241.3" y="310.8" transform="rotate(-90 241.3 310.8)">2</text>
<text x="243.1" y="307.3" transform="rotate(-90 243.1 307.3)">1</text>
<text x="244.8" y="310.8" transform="rotate(-90 244.8 310.8)">1</text>
<text x="40.1" y="315.9">3</text>
<text x="43.6" y="317.7">3</text>
<text x="49.6" y="317.7">4</text>
<text x="53.1" y="315.9">4</text>
<text x="93.1" y="315.9">3</text>
<text x="96.6" y="317.7">3</text>
<text x="102.5" y="317.7">4</text>
<text x="106" y="315.9">4</text>
<text x="144.2" y="315.9">3</text>
<text x="147.7" y="317.7">3</text>
<text x="153.7" y="317.7">4</text>
<text x="157.2" y="315.9">4</text>
</g>
<g font-size="3.2">
<text x="188.4" y="43.5" transform="rotate(-90 188.4 43.5)">2</text>
<text x="82.3" y="81">VBAT</text>
<text x="91.9" y="82.7">GNDGND</text>
<text x="107.6" y="81">+5VS</text>
</g>
<g font-size="3.2" fill="#8d2323">
<text x="41.6" y="148.7" transform="rotate(-90 41.6 148.7)">SIG</text>
<text x="45.2" y="147.5" transform="rotate(-90 45.2 147.5)">V+</text>
<text x="48.7" y="150" transform="rotate(-90 48.7 150)">GND</text>
<text x="78.7" y="148.7" transform="rotate(-90 78.7 148.7)">SIG</text>
<text x="82.2" y="147.5" transform="rotate(-90 82.2 147.5)">V+</text>
<text x="85.7" y="150" transform="rotate(-90 85.7 150)">GND</text>
<text x="115.7" y="148.7" transform="rotate(-90 115.7 148.7)">SIG</text>
<text x="119.2" y="147.5" transform="rotate(-90 119.2 147.5)">V+</text>
<text x="122.8" y="150" transform="rotate(-90 122.8 150)">GND</text>
</g>
<g font-size="2.5" fill="#8d2323">
<text x="40.2" y="140.9" transform="rotate(-90 40.2 140.9)">W</text>
<text x="43.7" y="140.9" transform="rotate(-90 43.7 140.9)">R</text>
<text x="47.3" y="140.9" transform="rotate(-90 47.3 140.9)">B</text>
<text x="77.3" y="140.9" transform="rotate(-90 77.3 140.9)">W</text>
<text x="80.8" y="140.9" transform="rotate(-90 80.8 140.9)">R</text>
<text x="84.3" y="140.9" transform="rotate(-90 84.3 140.9)">B</text>
<text x="114.3" y="140.9" transform="rotate(-90 114.3 140.9)">W</text>
<text x="117.8" y="140.9" transform="rotate(-90 117.8 140.9)">R</text>
<text x="121.4" y="140.9" transform="rotate(-90 121.4 140.9)">B</text>
</g>
<g font-size="2.1" fill="#840000">
<text x="280.7" y="137.4">3V3(250MA_MAX)</text>
<text x="301.1" y="136.3">3.3v</text>
<text x="294.6" y="140.9">3V3</text>
<text x="301.1" y="139.8">3.3v</text>
<text x="302.4" y="143.4">VIN</text>
<text x="233.3" y="145.1">GND</text>
<text x="241.3" y="148">GND</text>
<text x="294.6" y="144.5">VIN</text>
<text x="233.5" y="150.4">0</text>
<text x="233.5" y="154">1</text>
<text x="241.3" y="151.5">0/PWM/RX1/CS1</text>
<text x="241.3" y="155">1/PWM/TX1/MISO1</text>
<text x="290.8" y="155">40/A16</text>
<text x="290.8" y="151.5">41/A17</text>
<text x="303.7" y="154">40</text>
<text x="303.7" y="150.4">41</text>
<text x="233.5" y="157.5">2</text>
<text x="233.5" y="161">3</text>
<text x="241.3" y="158.6">2/PWM/OUT2</text>
<text x="275.6" y="158.6">39/A15/MISO1/OUT1A</text>
<text x="303.7" y="161">38</text>
<text x="303.7" y="157.5">39</text>
<text x="233.5" y="164.5">4</text>
<text x="241.3" y="162.1">3/PWM/LRCLK2</text>
<text x="241.3" y="165.6">4/PWM/BCLK2</text>
<text x="280.7" y="162.1">38/A14/CS1/IN1</text>
<text x="287" y="165.6">37/PWM/CS</text>
<text x="303.7" y="164.5">37</text>
<text x="233.5" y="168.1">5</text>
<text x="233.5" y="171.6">6</text>
<text x="241.3" y="169.2">5/PWM/IN2</text>
<text x="241.3" y="172.7">6/PWM/OUT1D</text>
<text x="287" y="169.2">36/PWM/CS</text>
<text x="290.8" y="172.7">35/TX8</text>
<text x="303.7" y="171.6">35</text>
<text x="303.7" y="168.1">36</text>
<text x="233.5" y="175.1">7</text>
<text x="233.5" y="178.6">8</text>
<text x="241.3" y="176.2">7/PWM/OUT1A/RX2</text>
<text x="241.3" y="179.7">8/PWM/IN1/TX2</text>
<text x="283.2" y="179.7">33/PWM/MCLK2</text>
<text x="290.8" y="176.2">34/RX8</text>
<text x="303.7" y="178.6">33</text>
<text x="303.7" y="175.1">34</text>
<text x="233.5" y="185.7">10</text>
<text x="233.5" y="182.2">9</text>
<text x="241.3" y="183.3">9/PWM/OUT1C</text>
<text x="288.3" y="183.3">32/OUT1B</text>
<text x="303.7" y="185.7">31</text>
<text x="303.7" y="182.2">32</text>
<text x="233.5" y="189.2">11</text>
<text x="241.3" y="186.8">10/PWM/MQSR/CS</text>
<text x="241.3" y="190.3">11/MOSI</text>
<text x="289.6" y="190.3">30/CRX3</text>
<text x="289.6" y="186.8">31/CTX3</text>
<text x="303.7" y="189.2">30</text>
<text x="233.5" y="192.8">12</text>
<text x="233.5" y="196.3">13</text>
<text x="241.3" y="193.9">12/MQSL/MISO</text>
<text x="241.3" y="197.4">13/SCK</text>
<text x="285.8" y="197.4">28/PWM/RX7</text>
<text x="285.8" y="193.9">29/PWM/TX7</text>
<text x="303.7" y="196.3">28</text>
<text x="303.7" y="192.8">29</text>
<text x="233.5" y="199.8">14</text>
<text x="233.5" y="203.3">15</text>
<text x="241.3" y="200.9">14/A0/PWM/TX3/SPDIFOUT</text>
<text x="284.5" y="200.9">27/A13/SCK1</text>
<text x="303.7" y="203.3">26</text>
<text x="303.7" y="199.8">27</text>
<text x="233.5" y="206.9">16</text>
<text x="241.3" y="204.4">15/A1/PWM/RX3/SPDIFIN</text>
<text x="241.3" y="208">16/A2/RX4/SCL1</text>
<text x="274.3" y="208">25/A11/PWM/SDA2/RX6</text>
<text x="283.2" y="204.4">26/A12/MOSI1</text>
<text x="303.7" y="206.9">25</text>
<text x="233.5" y="210.4">17</text>
<text x="233.5" y="213.9">18</text>
<text x="241.3" y="211.5">17/A3/TX4/SDA1</text>
<text x="241.3" y="215">18/A4/PWM/SDA</text>
<text x="274.3" y="211.5">24/A10/PWM/SCL2/TX6</text>
<text x="279.4" y="215">23/A9/PWM/MCLK1</text>
<text x="303.7" y="213.9">23</text>
<text x="303.7" y="210.4">24</text>
<text x="233.5" y="217.5">19</text>
<text x="233.5" y="221">20</text>
<text x="241.3" y="218.5">19/A5/PWM/SCL</text>
<text x="287" y="218.5">22/A8/PWM</text>
<text x="303.7" y="221">21</text>
<text x="303.7" y="217.5">22</text>
<text x="241.3" y="222.1">20/A6/TX5/LRCLK1</text>
<text x="279.4" y="222.1">21/A7/RX5/BCLK1</text>
</g>
<g font-size="1.8" fill="#800">
<text x="295.1" y="148">GND</text>
<text x="301.6" y="146.6">GND</text>
<text x="295.1" y="225.6">GND</text>
<text x="301.6" y="224.2">GND</text>
</g>
</svg>
